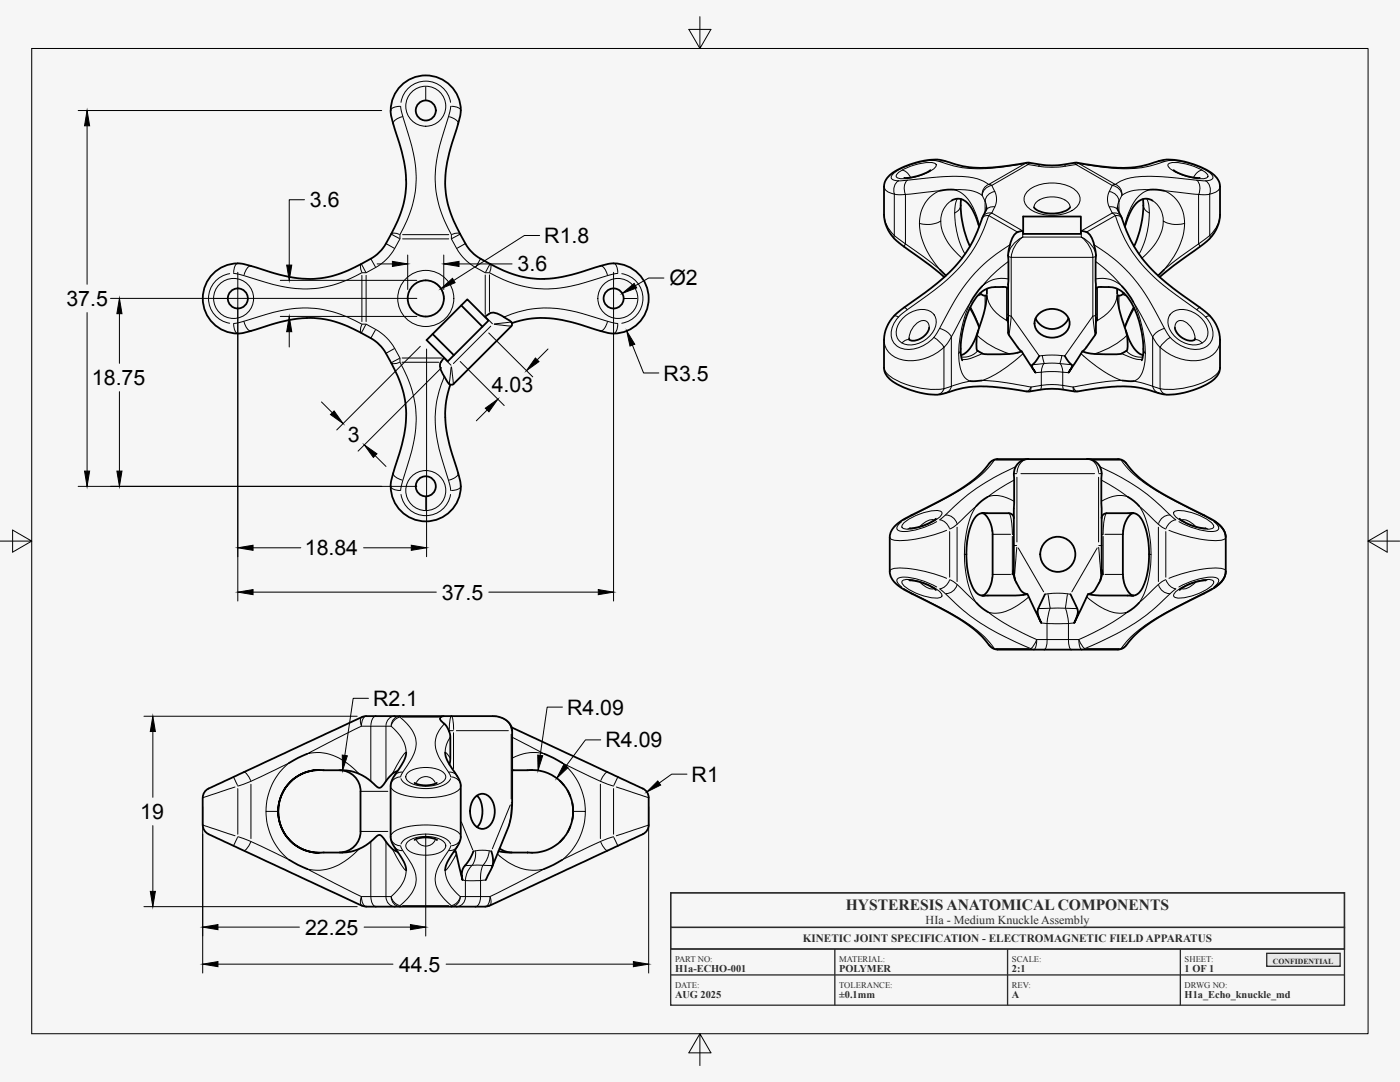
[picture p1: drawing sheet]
<svg xmlns="http://www.w3.org/2000/svg" width="279mm" height="216mm" viewBox="0 0 279 216" stroke-linecap="round" stroke-linejoin="round" font-family="sans-serif">
<path d="M0 0h279.4v215.9h-279.4z" fill="#f8f6f0"/>
<g fill="none" stroke="#000" stroke-width=".36">
<path d="M78 22.1l.3 2a63.9 63.9 0 0 1 2.6 9.9 19.9 19.9 0 0 1-2.8 12.7l-1.1 1.9a8.2 8.2 0 0 1-3 3 25.5 25.5 0 0 1-10 3.9 24.9 24.9 0 0 1-11.9-1.8l-1-.3a8.2 8.2 0 0 0-6.6-.2 7 7 0 0 0-3.5 9.1 7 7 0 0 0 9.1 3.7 42.2 42.2 0 0 1 10.2-2.5 19.9 19.9 0 0 1 11.8 2.9l1.9 1.1a8.2 8.2 0 0 1 3 3 25.5 25.5 0 0 1 3.9 10 24.9 24.9 0 0 1-1.8 11.9l-.3 1a11.5 11.5 0 0 0-.8 3.6M78 22a7 7 0 0 1 8.3-6.8 7 7 0 0 1 5.1 9.5 42.2 42.2 0 0 0-2.5 10.2 19.9 19.9 0 0 0 2.9 11.8l1.1 1.9a8.2 8.2 0 0 0 3 3 25.5 25.5 0 0 0 10 3.9 24.9 24.9 0 0 0 11.9-1.8l2-.6a7 7 0 0 1 9.7 6.5 7 7 0 0 1-9.7 6.4 42.3 42.3 0 0 0-10.2-2.5 17.6 17.6 0 0 0-7.4 1M185.7 34a9.5 9.5 0 0 1-5.2 1.5M190.4 37.8h-1.4l-1.4 .3M191.8 39.7a19.2 19.2 0 0 0 1.8 9.4M228.1 39.7a19.2 19.2 0 0 1-1.8 9.4M229.5 37.8h1.4l1.4 .3M234.2 34a9.5 9.5 0 0 0 5.2 1.5M187.6 53.8l1.2 1.2M189.9 40a2.96 2.96 0 0 1 4 1.6l.9 1.8 .6 1.8M195.6 58.5a1.13 1.13 0 0 0 1.3 .4 19.5 19.5 0 0 1-1.7 7.1 8.9 8.9 0 0 0-.2 3.9l.1 .1a2.64 2.64 0 0 0 2 .7l4.4-.1 2.4-.5M196 57.1l-1.2 1.6-1.1 1.6"/>
<path d="M196.9 41.4l-.1 .5-.6 1.3M197 57.6v1M201.2 57.6a.93 .93 0 0 0-1-.3 6.1 6.1 0 0 0-3.8 .6 11 11 0 0 0-4 6.8 13.6 13.6 0 0 0-.4 7.2M203.1 46.3a4.6 4.6 0 0 0-1.7 3.3l-.2 1.3v15.7l2.1 2.9 .6 .6 2.8 4.3-.8-1.4 1.5-2M204.1 46.1l-1 .2M204.2 43.2h11.5v3.5h-11.5zM206.4 41.4a6.1 6.1 0 0 0 6.5 .5l.7-.5M215.8 46.1a2.4 2.4 0 0 1 2.4 2.1l.2 .7M218.4 48.9l.3 2v15.7l-2.1 2.9-.6 .6-2.8 4.3a1.54 1.54 0 0 0 .6-1.6l-1.3-1.8M218.7 57.6a.92 .92 0 0 1 1-.3 6.1 6.1 0 0 1 3.8 .6 10.5 10.5 0 0 1 3.8 6.2 14.2 14.2 0 0 1 .6 7.8M222.9 57.6v1M223 41.4l.1 .5 .7 1.3a26.4 26.4 0 0 0 10.3 14.3l2.6 1.9a22.1 22.1 0 0 1 5.2 4.2l1 1.7 .5 1.8 .1 6.3a4.6 4.6 0 0 1-3.3 3.6 14.7 14.7 0 0 1-8.3 1.6l-.4-.1a22.4 22.4 0 0 0-12.2-1.1l-4.4 .7-2.6-.3a14.8 14.8 0 0 0-4.7 0l-2.3 .3a45.5 45.5 0 0 0-11.9-.9l-2.6 .6a11.6 11.6 0 0 1-9.6-.2l-1.9-.8a4.4 4.4 0 0 1-2.9-3.4v-5.6a8.1 8.1 0 0 1 4.1-6.5 52.5 52.5 0 0 0 10.5-8.5 26 26 0 0 0 5.2-9.6"/>
<path d="M223.9 57.1l1.2 1.6 1.1 1.6M224.3 58.5a1.13 1.13 0 0 1-1.3 .4 17.8 17.8 0 0 0 1.6 6.8l.3 1.2 .1 1.5v1.2l-.2 .4M230 40a2.96 2.96 0 0 0-4 1.6l-.9 1.8-.6 1.8M231.4 55.3l2.9-2.3 4.1-3a10.9 10.9 0 0 0 4.5-4.7l.5-1.8 .1-6.3a4.6 4.6 0 0 0-3.3-3.6 14.7 14.7 0 0 0-8.3-1.6l-.4 .1a22.4 22.4 0 0 1-12.2 1l-4.4-.6-2.6 .3a14.8 14.8 0 0 1-4.7 0l-2.3-.3a44.5 44.5 0 0 1-11.9 .9l-2.6-.6a11.6 11.6 0 0 0-9.6 .2l-1.9 .8a4.4 4.4 0 0 0-2.9 3.4v5.6a8.1 8.1 0 0 0 4.1 6.5l5.2 3.7 2.8 2.3M232.3 53.8l-1.2 1.2M85.1 67.9l8.2-8.2 4.2 4.3-8.1 8.1zM86.3 66.7l4.3 4.2M88.6 71.4a2.24 2.24 0 0 0-.3 3.1l.4 .7M89.9 76.8a19.6 19.6 0 0 0 0 12.8l1.5 4.8a7 7 0 0 1-5.1 9.5 7 7 0 0 1-8.3-6.9M92.1 60.9l4.2 4.3M96.8 63.2a2.27 2.27 0 0 1 3.1-.3l.9 .5a2.44 2.44 0 0 1 1.4 1.3l-.2 .4-11.5 11.5a1.08 1.08 0 0 1-1.5-.8l-.3-.6M185.4 65.4a3.3 3.3 0 0 1-3.8 2.5l-.2-.4"/>
<path d="M193.6 61.4l1.8 4M195.2 65.9a7.5 7.5 0 0 1-3 4.8l-.4 .2M196 75.9l-2.3 .2M200.9 63.9l.2-.5 .1 .9M206.7 63.5a3.6 3.6 0 0 0 3.3 2.2 3.6 3.6 0 0 0 3.2-2.2M207.1 62.9a3.8 3.8 0 0 1 6.3 1 3.2 3.2 0 0 1-4.1 3.4 2.87 2.87 0 0 1-2.6-3.9zM219 63.9l-.2-.5-.1 .9M223.9 75.9l2.3 .2M224.7 65.9a7.5 7.5 0 0 0 3 4.8l.4 .2M224.8 70a2.73 2.73 0 0 1-2 .7l-4.4-.1-2.4-.5M226.3 61.4l-1.8 4M234.5 65.4a3.2 3.2 0 0 0 3.9 2.4l.1-.3"/>
<path d="M197.1 99.1l-1.2 .9-1 1M202.3 94.5v19.9M205.3 91.6a2.91 2.91 0 0 0-2.9 2.9M216.9 91.6a3.1 3.1 0 0 1 2.9 3.9v19.3l-.3 1.1-.9 1.8a2.02 2.02 0 0 1-1.5 .9l-2.7 5.7a3.5 3.5 0 0 0 .4-3.2l-1.2-2.5M225.1 99.1l1.2 .9 1 1M181.6 115.8a9.2 9.2 0 0 1 5.2 1.9M186.8 103.5a9.2 9.2 0 0 1-5.2 1.9M196 102.4h5.3a1.01 1.01 0 0 1 1 1M196.1 102.4a5.1 5.1 0 0 1 2 4.2v8a5.1 5.1 0 0 1-2 4.2M196.4 102.4a2.87 2.87 0 0 0-2.6 2.4 17.8 17.8 0 0 0 .5 12.7 2.22 2.22 0 0 0 2.1 1.4M202 114.6l.3-.8v.7l.3 1.3M202.4 114.4l.3 1.5 .9 1.8a2.02 2.02 0 0 0 1.4 .9l2.8 5.7a3.3 3.3 0 0 1-.1-3.9l.9-1.8"/>
<path d="M205 118.6l-2.4 .2h-6.6M217.1 118.6l2.5 .2h6.6M220.2 114.6l-.3-.8v.8l-.3 1.2M224.1 106.6v8M224.1 114.6a5.1 5.1 0 0 0 2 4.2M225.8 102.4a2.87 2.87 0 0 1 2.6 2.4 17.6 17.6 0 0 1-.5 12.7 2.22 2.22 0 0 1-2.1 1.4M226.1 102.4a4.9 4.9 0 0 0-2 4.2M226.2 102.4h-5.3a1.01 1.01 0 0 0-1 1M235.4 103.5a9.3 9.3 0 0 0 5.2 1.9M240.6 115.8a9.2 9.2 0 0 0-5.2 1.9M242.3 103.9a4.2 4.2 0 0 1 2.3 3.3v6.8M244.6 107.2a4.8 4.8 0 0 0-2.9-3.6l-2.8-1.5a53.3 53.3 0 0 1-11.4-6.7l-2.3-2.4a2.37 2.37 0 0 0-2.1-1.4h-24l-.8 .2-.6 .4a25.2 25.2 0 0 1-9.2 7.2l-3.9 2.1a22.9 22.9 0 0 0-5.5 3 3.7 3.7 0 0 0-1.5 2.7v6.8a4.8 4.8 0 0 0 2.8 3.7l2.9 1.4a53.3 53.3 0 0 1 11.4 6.7l1.3 1.2 1.7 2 .6 .5 .8 .1h24l.8-.1 .6-.5a23.5 23.5 0 0 1 8.5-6.8l4.6-2.4a23 23 0 0 0 5.5-3 3.7 3.7 0 0 0 1.5-2.8"/>
<path d="M244.6 114a4.1 4.1 0 0 1-2.3 3.3M194.9 120.3l1 1 1.2 .8M227.3 120.3l-1 1-1.2 .8M57.9 156.1a8.1 8.1 0 0 1 5.8-2.5 8.2 8.2 0 0 0-8.2 8.3 8.4 8.4 0 0 1 2.4-5.8zM61.3 150.4l-3.6 1.9M63.7 153.6l.9 .1M64.6 153.7h3.8a10 10 0 0 1 7 3.4l.4 .1a5.6 5.6 0 0 0 1.8-2.1l.9-.9 .9-.4M67.8 153.7a4.2 4.2 0 0 1 4.1 4.2l.1 8a4.2 4.2 0 0 1-4.2 4.2M73.1 142.9h15.5M73.1 142.9l-.9 .2-29.7 13.9a2.83 2.83 0 0 0-2.1 2.2l.1 5.4a2.86 2.86 0 0 0 2 2.3l28.3 13.2 1.7 .7 .6 .1M81.1 150.2a7 7 0 0 1-1.9 3.8l-1 1.7-.2 1v10.5l.2 .9 .8 1.3a8.1 8.1 0 0 1 2.1 4.3M82.7 156.2a5.1 5.1 0 0 0 4.5 0"/>
<path d="M88.7 144.4l.5 .6a4.1 4.1 0 0 1 .7 2.1v4.2l-.2 1.3M88.7 144.4a1.37 1.37 0 0 1-.9-1.1l.8-.4h9.8a3.5 3.5 0 0 1 3.8 2.9v14.3a14 14 0 0 1-.8 5.1l-3.2 7.9M88.8 150.2a7 7 0 0 0 1.9 3.8l1 1.7 .2 1v10.5l-.2 .9-.7 1.3a8.1 8.1 0 0 0-2.2 4.3M94.7 159.2a2.01 2.01 0 0 1 3.5 .5 4.4 4.4 0 0 1-.8 5.3 2.03 2.03 0 0 1-3-.9 4.6 4.6 0 0 1 .3-4.9zM95.2 158.8a4.9 4.9 0 0 1 0 6.2M102.1 145.1l26.2 12.3M105.3 153.7l-3.1 .1M106.2 153.6a8.1 8.1 0 0 1 8.2 8.3M106.2 153.6l-.9 .1M108.6 150.4l3.6 1.9M111.7 155.8l.8 .9M113.3 157.7l.5 1.2"/>
<path d="M128.3 157.3a2 2 0 0 1 1.2 1.9v5.4a2 2 0 0 1-1.2 1.8M55.5 161.9a8.2 8.2 0 0 0 8.2 8.3 8.2 8.2 0 0 1-8.2-8.3zM57.7 171.6l3.6 1.8M64.6 170.1h-.9M79.4 170a6 6 0 0 1-2.9-2.8l-.3-.3a.86 .86 0 0 0-1.4 .3 9.1 9.1 0 0 1-6.4 2.9h-3.8M82.7 167.6a5.1 5.1 0 0 1 4.5 0M90.7 169.8h.2l.1 .3 1.3 5.5a3.2 3.2 0 0 1 1-3.5l1.2-2.2M90.9 169.8l-.3 .2M98.1 169.9a4.9 4.9 0 0 1-.8 4.8l-.4 .9M99.5 169.8l2 .3h3.8M99.7 169.3l.9 .5 1.6 .3M105.3 170.1h.9"/>
<path d="M112.2 171.6l-3.6 1.8M112.5 167.2l-.8 .8M113.8 164.9l-.5 1.2M114.2 160.2l.2 1.7M114.4 161.9a8.2 8.2 0 0 1-8.2 8.3M114.4 161.9l-.2 1.7M128.3 166.4l-30.9 14.4-24.3 .1"/>
<circle cx="85" cy="22" r="2"/>
<circle cx="47.5" cy="59.6" r="2"/>
<circle cx="85" cy="59.6" r="3.6"/>
<circle cx="122.5" cy="59.6" r="2"/>
<circle cx="85" cy="97" r="2"/>
<circle cx="211.1" cy="110.6" r="3.5"/>
</g>
<g fill="none" stroke="#000" stroke-width=".2">
<path d="M6.3 9.7h266.7v196.6h-266.7zM85 17.4v2.6M139.7 3.3v6.4l2.2-3.8h-4.4l2.2 3.8M15.6 22.1h60.6M17.4 25.1v31.6M60.8 39.9h-3.1v13M79.8 21.2a2.1 2.1 0 0 0-1.8 .8M79.9 21.2a19.9 19.9 0 0 0 1.4 5 24.2 24.2 0 0 1 1.1 14.2l-.9 2.9-1.7 3.5M80 20.4a5 5 0 0 1 5-4.2 5 5 0 0 1 4.9 4.2M80.2 23.3a2.36 2.36 0 0 0-1.7 1.3M89.7 23.3a2.36 2.36 0 0 1 1.8 1.3M90 21.2a19.8 19.8 0 0 1-1.4 5 24.2 24.2 0 0 0-1.1 14.2l.9 2.9 1.7 3.5"/>
<path d="M90.1 21.2a2.1 2.1 0 0 1 1.9 .8M179.1 34.6a10.9 10.9 0 0 1 7.2-2.1l.5 .4a1.74 1.74 0 0 1-1.2 1.3 11.3 11.3 0 0 1-6.2 1.4l-.5-.4zM179.3 36.1a2.3 2.3 0 0 0-.8 2.6 2 2 0 0 1-2.1-1.5M180 33.9a2.28 2.28 0 0 1 1.7 1.5M180.7 38.8l6.9-.7a6.7 6.7 0 0 0-4.1 6.5M180.7 38.8l-1.3 .1-.9-.2v8.3M180.7 38.8v9.9M181.1 36l-1.8 .1M181.1 36a2.62 2.62 0 0 0-.4 2.8M186.4 32l.6 .1a26.7 26.7 0 0 0 14.6 1l3-.5M187 31.8l-.4 .1a16.9 16.9 0 0 0-8 2.5l-.5 .4-.2 .4v.4l.7 .4 .7 .1M188.7 32.1h-.6l-.6 .1"/>
<path d="M191 39.6a6 6 0 0 0-.5 2.9M196.6 37.3a.88 .88 0 0 1 1.3-.3 2.24 2.24 0 0 0-1.9 2 2.04 2.04 0 0 1 .6-1.7zM198.5 38.2a3.5 3.5 0 0 1 0 3.1l-.6 1.2M198.5 38.2a2.19 2.19 0 0 0-1.9 2M204.6 32.6l-7.3 4.2a11 11 0 0 0-7.1-1.6l-3.7 .2-5.4 .6M204.6 32.6l.6 .2M204.8 32.5l-.2 .1M205.2 32.8l2.1 .4a16.9 16.9 0 0 0 5.3 0l2.1-.4M205.2 32.8l-7.3 4.2 .6 1.2M205.3 38a8.2 8.2 0 0 1 9.3 0 2.17 2.17 0 0 1 0 3.5 8.3 8.3 0 0 1-9.3 0 2.17 2.17 0 0 1 0-3.5zM205.5 32.5l-.3 .3M207.6 32.8l-.3 .4"/>
<path d="M212.3 32.8l.3 .4M214.4 32.5l.3 .3M214.7 32.8l7.3 4.2-.6 1.2M215.1 32.5l.2 .1M215.3 32.6l7.3 4.2a11 11 0 0 1 7.1-1.6l3.7 .2 7.2 .7M215.3 32.6l-.6 .2M221.4 38.2a3.5 3.5 0 0 0 0 3.1l.6 1.2M221.4 38.2a2.19 2.19 0 0 1 1.9 2M222 37a.93 .93 0 0 1 1.3 .3 2.07 2.07 0 0 1 .6 1.7 2.27 2.27 0 0 0-1.9-2zM223.9 39a8.3 8.3 0 0 1 5.6-1.2 6.8 6.8 0 0 0-4.3 4.7l-.8 2.5M223.9 39l-.6 1.2M228.9 39.6a6 6 0 0 1 .5 2.9"/>
<path d="M231.2 32.1h.6l.6 .1M232.4 32.2a25.9 25.9 0 0 1-14.1 .9l-3-.5M232.9 31.8l.6 .2M233.3 32.6a9.2 9.2 0 0 1 6.5 1.3 1.74 1.74 0 0 1 1.3 1.3 1.74 1.74 0 0 1-1.8 .5 11.3 11.3 0 0 1-6-2.2l-.2-.6zM233.5 32l-1.1 .2M233.5 32a14.2 14.2 0 0 1 8.3 2.8l.2 .4v.4l-.2 .2-1.2 .3a2.3 2.3 0 0 1 .8 2.6M238.9 36a2.62 2.62 0 0 1 .3 2.8M239.9 33.9a2.28 2.28 0 0 0-1.7 1.5M241.4 38.7l-.9 .2-1.3-.1M241.4 38.7v8.3M243.5 37.2a2.02 2.02 0 0 1-2.1 1.5M22.1 59.5h61.1"/>
<path d="M42.8 59.6h2.6M45.8 54.6a5 5 0 0 0-4.2 5 5 5 0 0 0 4.2 4.9M47.4 52.5a1.74 1.74 0 0 0-.8 1.9M47.5 54.3v65.6M50 53a1.94 1.94 0 0 0-1.3 1.8M55.9 55.9h27.3M72.2 54.3l-.2-.5a1.14 1.14 0 0 1 .1-1.1l.9 1.6M72.2 54.9v9.3M73.1 54.9v9.3M74 51.6l.9 1.6M75.3 52.7h3M77 48.6l1.6 .9"/>
<path d="M78.1 46.7l1.6 .9M78.1 46.7a1.46 1.46 0 0 1 1.6 .1M79.8 46.9v.8a12.4 12.4 0 0 1-3.7 4.9l-3 1.8h-.8a22.3 22.3 0 0 1-19.3 1.9l-1.4-.4a19.9 19.9 0 0 0-5-1.4M80.3 47.7h9.3M80.3 46.8h9.3M81.4 50.9v6.9M86.7 56.4a3.6 3.6 0 0 1 1.9 2.9M88.6 50.9v6.9M90.1 46.9v.8a12.4 12.4 0 0 0 3.7 4.9l3 1.8M91.6 52.7h10.6M91.8 46.7a1.46 1.46 0 0 0-1.6 .1M91.8 46.7l-1.6 .9"/>
<path d="M92.9 48.6l-1.6 .9M95.9 51.6l-.9 1.6M96.8 54.9v7.8M96.9 54.4h.7M97.7 54.4a22.2 22.2 0 0 0 19.2 1.9l1.4-.4a19.9 19.9 0 0 1 5-1.4M97.7 54.8v7.4M97.8 52.7l-.9 1.6M97.8 52.7a1.47 1.47 0 0 1-.1 1.6M107.7 47h-3.1l-14 9M119.9 53a1.94 1.94 0 0 1 1.3 1.8M122.4 54.3v65.6M122.5 52.5a1.74 1.74 0 0 1 .8 1.9"/>
<path d="M124.1 54.6a5 5 0 0 1 4.2 5 5 5 0 0 1-4.2 4.9M124.5 59.6h2.6M132.5 55.5h-3l-2.7 1.5M176.4 42.8a5.9 5.9 0 0 0 2.1 4.2M178.5 47l2.2 1.7M178.5 47l-.1 .5M180.7 48.7l3.6 2.5 3.3 2.6a14.9 14.9 0 0 1-4.1-9.2l.8 .1 1.5 .1 1-.3 .9-.4a10.4 10.4 0 0 0 4.3 7.4M180.7 48.6l-.2 .7M189.9 40a4.7 4.7 0 0 0-2.2 4.1M191.7 41a1.83 1.83 0 0 1-1.2 1.5 17.7 17.7 0 0 0 2.1 8.2M195.9 58.7l-.8 .3M196.6 40.2l.3 1.2"/>
<path d="M196.6 40.2a2.8 2.8 0 0 0-2.1-2l-1.8-.3-2.3-.1a6.8 6.8 0 0 1 4.3 4.7l.8 2.5M196.6 40.2v2.1M196.6 59v2.5M197 58.6a6.4 6.4 0 0 0 3.9 5.3M197.3 43a28.1 28.1 0 0 1-10.8 14.9l-2.7 2a23.3 23.3 0 0 0-4.5 3.4M197.3 43l5.8 3.3M197.3 43a1.2 1.2 0 0 0-1.3 .5M197.9 42.5l6.2 3.6v1.2M197.9 42.5a1.65 1.65 0 0 0-1.7 .7M197.9 42.5l-.6 .5M198.5 41.3a1.67 1.67 0 0 0-1.8 .7M200.7 57.3l.4 .2 .1 .3"/>
<path d="M200.9 57.4v6.5M201.3 52.2a26.3 26.3 0 0 0-5.3 4.9 5.9 5.9 0 0 1 5.3-1.5M201.5 48.9a31.9 31.9 0 0 0-12.8 14.3l-1.2 2.3M202.3 48.7l1.2-1 .6-.4a5.9 5.9 0 0 0-2.3 4l-.5-.1a2.73 2.73 0 0 1 1-2.5zM204.1 47.3h11.7M206.4 41.4a2.35 2.35 0 0 1 2.2-2 4.7 4.7 0 0 1 4.8 1.3l.2 .7M215.8 47.3a4.3 4.3 0 0 1 2.8 3.9l-.5 .1M215.8 47.3a5.9 5.9 0 0 1 2.3 4M218.4 48.9a31.9 31.9 0 0 1 12.8 14.3l1.2 2.3M218.7 52.2a26.4 26.4 0 0 1 5.2 4.9 5.9 5.9 0 0 0-5.2-1.5M219 57.4v6.5M219 57.4l-.3 .4"/>
<path d="M219.2 57.3l-.2 .1M221.4 41.3a1.67 1.67 0 0 1 1.8 .7M222 42.5l-6.2 3.6v1.2M222 42.5l.6 .5M222 42.5a1.65 1.65 0 0 1 1.8 .7M222.6 43a1.2 1.2 0 0 1 1.3 .5M222.6 43a28.1 28.1 0 0 0 10.8 14.9l5.4 3.9M222.6 43l-5.8 3.3M223 58.6a6.4 6.4 0 0 1-4 5.3M223.3 40.2l-.3 1.2M223.3 40.2v2.1M223.3 59v2.5"/>
<path d="M224 58.7l.8 .3M228.2 41a1.83 1.83 0 0 0 1.2 1.5 17.7 17.7 0 0 1-2.1 8.2M230 40a4.7 4.7 0 0 1 2.2 4.1M236.4 44.6a6.7 6.7 0 0 0-4.1-6.5l6.9 .7v9.9M239.2 48.7l-3.6 2.5-3.3 2.6a14.9 14.9 0 0 0 4.1-9.2h-.3a5.4 5.4 0 0 1-3.9-.5 10.4 10.4 0 0 1-4.3 7.4M239.2 48.6l.2 .7M241.4 47l-2.2 1.7M241.4 47l.1 .5M243.5 42.8a5.9 5.9 0 0 1-2.1 4.2M17.4 62.4v31.6M23.8 62.6v9.9M23.8 78.1v15.9"/>
<path d="M46.6 64.6a19.8 19.8 0 0 0 5-1.4 24.2 24.2 0 0 1 14.2-1.1l2.9 .9 3.6 1.7h.8a12.4 12.4 0 0 1 4.9 3.7l1.8 3M46.6 64.7a2.1 2.1 0 0 0 .8 1.8M48.7 64.3a2.35 2.35 0 0 0 1.3 1.7M55.9 63.1h27.3M57.7 66.2v3M72.2 64.8l-.2 .4a1.2 1.2 0 0 0 .1 1.2M73 64.8l-.9 1.6M74.9 65.9l-.9 1.6M78.6 69.6l-1.6 .9M79.7 71.5l-1.6 .9a1.45 1.45 0 0 0 1.6-.1M79.8 72.3a22.2 22.2 0 0 1 1.9 19.2l-.4 1.4a19.9 19.9 0 0 0-1.4 5M79.8 71.5v.7"/>
<path d="M80.2 72.3h7.4M80.3 71.4h7.8M83.9 69.1l-16.7 16.7M85.1 69.6v41.5M88.1 73.4l-16.6 16.6M88.6 71.5l1.4 1.4M88.7 75.2a21.6 21.6 0 0 0-.7 15.6l.7 2.5a18.1 18.1 0 0 1 1.3 4.6M90 73.2l-.3 3.4M90.1 73.2l.4 3.4M91.8 72.1l8.8 8.8M96.9 63.2l1.4 1.4M97.5 66.4l8.8 8.8"/>
<path d="M97.9 65.1l-7.4 7.4M98.6 64.7l3.4 .4M100.6 63.3a21.6 21.6 0 0 1 15.6-.7l2.5 .7a18.1 18.1 0 0 0 4.6 1.3M102 64.3l-3.4 .3M109.4 69.6l-2.2 2.2M121.2 64.3a2.35 2.35 0 0 1-1.3 1.7M123.3 64.7a2.1 2.1 0 0 1-.8 1.8M126.2 68.9l2.2 5.5h3.1M176.4 67.8a4.3 4.3 0 0 0 4.4 4.1 9.7 9.7 0 0 0 7.6-2.6M176.4 73.4a3.9 3.9 0 0 0 2.6 2.5 16.9 16.9 0 0 0 9.4 1.7M178.4 63.1l.3-.1 .6 .3M179.3 63.3a4.4 4.4 0 0 0-1 5 4.5 4.5 0 0 0 5.8 .7l1.6-1 .7-.7 1.2 .9 .8 1.1"/>
<path d="M180.4 63.3a4.5 4.5 0 0 1 5.6-.9 2.97 2.97 0 0 1-.1 4.3 5.1 5.1 0 0 1-5.7 1.8 2.63 2.63 0 0 1-.8-4zM180.5 61.3l.6 .5M181.6 67.9a1.33 1.33 0 0 0-1.6 .5M185.4 65.4a1.24 1.24 0 0 0-.6-1.3 1.24 1.24 0 0 0-1.4 .1 4.1 4.1 0 0 0-2 3.3M187.5 65.5l-1.1 1.8M187.5 65.5a3.7 3.7 0 0 1 2.4 1.7M188.4 69.3v8.3M188.4 77.6a1.6 1.6 0 0 1-1.4 1.1M189.9 77.1l-1.5 .5M189.9 67.2l3.8-6.9a24.6 24.6 0 0 0-2.4 10.2M189.9 67.2l-.8 1.3-.7 .8M189.9 67.2v9.9"/>
<path d="M189.9 77.1a1.77 1.77 0 0 1-1.2 1.3M191.7 69.6l-.4 .9a6.7 6.7 0 0 0 1.6 5.2l.8 .4-3.8 1M193.7 61.2l1.8 4M195 66.9a15.8 15.8 0 0 0 6.5 3.7M195.1 70a3.8 3.8 0 0 1-3.2 1.2M196 70.5l-2.4 1-1.6 .2M201.1 63.4l.1 .8M201.2 62.7l.3 .3 .3 .1-.4 3.6M201.2 66.3l.2 .4M201.4 66.7v.2M204.2 70.6a26.1 26.1 0 0 1-8.2 5.3l3.1 .2 6.6 1.1 2.1-.3-.2 .9M204.8 78.1a1.11 1.11 0 0 0 1-.9l-.1 .6-.2 .3"/>
<path d="M207.8 74.3l1.6-.2 2.7 .2M207.8 74.3v2.6l2.2-.2 2.1 .2 .2 .9M207.8 74.3l-1.1 .1M208 71l2-.2 1.9 .2M208 71h-.6l-5.6-7.9v-11.8h16.3v11.8l-5.6 7.9h-.6M208 70.9l.4 1.6M208.4 72.5l-2.3 .3M208.4 72.5h3.1M208.4 72.5l-.3 .4-.3 1.4M211.5 72.5l2.3 .3M211.5 72.5l.4 .8 .2 1M211.9 70.9l-.4 1.6"/>
<path d="M212.1 74.3l1.1 .1M215.1 78.1a1.11 1.11 0 0 1-.9-.9v.6l.2 .3M215.7 70.6a26.1 26.1 0 0 0 8.2 5.3l-3.1 .2-6.6 1.1-2.1-.3v-2.6M218.1 63.1l.5 3.6M218.6 66.7l-.1 .2M218.7 62.7l-.3 .3-.3 .1M218.7 66.3l-.1 .4M218.8 63.4l-.1 .8M223.9 70.5l2.4 1 1.6 .2M224.8 70a3.8 3.8 0 0 0 3.3 1.2M224.9 66.9a15.8 15.8 0 0 1-6.4 3.7M226.2 61.2l-1.8 4"/>
<path d="M228.2 69.6l.4 .9a6.7 6.7 0 0 1-1.6 5.2l-.8 .4 3.8 1M230 67.2l.8 1.3 .7 .8v8.3l-1.5-.5M230 67.2l-3.8-6.9a24.7 24.7 0 0 1 2.4 10.2M230 67.2v9.9M230 77.1a1.78 1.78 0 0 0 1.2 1.3M231.5 77.6a1.6 1.6 0 0 0 1.4 1.1M232.4 65.5l1.1 1.8M232.4 65.5a3.7 3.7 0 0 0-2.3 1.7M233.9 62.4a4.5 4.5 0 0 1 5.6 .9 3.7 3.7 0 0 1 1.2 4.4 3.9 3.9 0 0 1-5.4 .2 3.9 3.9 0 0 1-1.8-5.1zM234.5 65.4a1.24 1.24 0 0 1 .6-1.3 1.24 1.24 0 0 1 1.4 .1 4.1 4.1 0 0 1 2 3.3M238.3 67.9a1.33 1.33 0 0 1 1.6 .5M238.8 61.8l1.8 1.5"/>
<path d="M239.4 61.3l-.5 .5M241.5 63.1l-.3-.1-.6 .3a4.4 4.4 0 0 1 1 5 4.5 4.5 0 0 1-5.8 .7l-1.6-1-.7-.7-1.1 .9-.9 1.1a9 9 0 0 0 10 1.9 3.9 3.9 0 0 0 2-3.4M243.5 73.4a3.9 3.9 0 0 1-2.6 2.5 16.9 16.9 0 0 1-9.4 1.7M15.6 97h67.6M64.2 80.2l2.1 2.2M74.9 90.9l2.1 2.2M78 97.1a1.75 1.75 0 0 0 1.8 .8M78.5 94.5a1.94 1.94 0 0 0 1.7 1.3M80 98.7a5 5 0 0 0 5 4.2 5 5 0 0 0 4.9-4.2M85 99.1v2.6M91.5 94.5a1.94 1.94 0 0 1-1.8 1.3M92 97.1a1.74 1.74 0 0 1-1.9 .8"/>
<path d="M97.2 81.8l-2.1 2.2M198.4 91.8l-.9 .6M198.5 91.8a26.6 26.6 0 0 1-9.6 7.6l-8.5 4.3M198.8 91.8h5.1M199.1 91.6l-.6 .2M202.4 94.5h.5M202.4 95.8l-2.9 1.7-2.4 1.6a6.3 6.3 0 0 1 5.3 .9M202.7 93.1a44 44 0 0 0-14.6 10.2l-.6 .4M202.9 95.2v12.9M203.7 94.5h14.7M205.1 91.6a2.62 2.62 0 0 0-2.1 2.7M217.1 91.6a2.62 2.62 0 0 1 2.1 2.7"/>
<path d="M218.3 91.8h5.1M219.2 95.2v12.9M219.3 94.5h.5M219.5 93.1a44 44 0 0 1 14.6 10.2l.6 .4M219.8 95.8l2.9 1.7 2.4 1.6a6 6 0 0 0-5.3 .9M223.2 91.6l.3 .1a27.3 27.3 0 0 0 9.8 7.7l8.4 4.3M223.8 91.8l.9 .6M0 108h6.3l-3.8-2.2v4.4l3.8-2.2M50.5 118.2h36.6M50.5 109.3h9.5M72.6 109.3h9.5M97.6 118.2h21.8"/>
<path d="M177.6 113.8a4.3 4.3 0 0 1 3.3-.4 29.7 29.7 0 0 1 8 2M179.9 117.1a1.39 1.39 0 0 1-.8-1.5 4.4 4.4 0 0 1 3.6-.1l2.6 .8 1.6 .8M180 117.3l.4 .2M180.2 115.8a6.5 6.5 0 0 1 4.2 .5l.9 .4a5.7 5.7 0 0 1 2.7 1.9v.3a1.78 1.78 0 0 1-1.8 .4 11.2 11.2 0 0 1-6-2.6l-.2-.7zM180.2 104.5a10.8 10.8 0 0 1 7.2-2.6l.6 .4a1.78 1.78 0 0 1-1.2 1.4 11.2 11.2 0 0 1-6.2 1.8l-.6-.3zM180.4 103.7l-.4 .2M180.4 117.5l4.5 2.3a44.8 44.8 0 0 1 11.6 7.3l2 2.3M181.2 115.6l.5 .2M181.7 105.4l-.5 .2M181.9 118.4h.3M182.2 102.8h-.3M183.7 116.3l.5 .4a2.66 2.66 0 0 0 2.1 .8"/>
<path d="M186.3 103.8a3 3 0 0 0-2.6 1.1M186.9 104.1a14.1 14.1 0 0 1-7.1 1.9l-.7-.4a1.39 1.39 0 0 1 .8-1.5M187.5 117.5l.6 .5a44.7 44.7 0 0 0 16.1 10.8l1.5 .6M187.6 103.7a2.48 2.48 0 0 1 1.9 1.7M188.8 102.8a2.33 2.33 0 0 1 2.2 1.6M188.9 105.8a26.1 26.1 0 0 1-10.2 2l-.9-.2-.2-.2M189.5 115.8a2.63 2.63 0 0 1-1.9 1.7M189.5 105.6a5.8 5.8 0 0 0 2.5-1.9l2.9-2.7a17.4 17.4 0 0 0-2.4 9.6M189.5 106.1v9.1M191 116.8a2.33 2.33 0 0 1-2.2 1.6M191 105.2v10.8M192.9 110.6h-.4a17.4 17.4 0 0 0 2.4 9.7l-2.9-2.8a6.6 6.6 0 0 0-2.5-1.8"/>
<path d="M196.1 102.4h.2M196.3 118.8l-.2 .1M196.4 102.4h.8M197.2 118.8l-.8 .1M198.1 106.6h3.6M198.1 114.6h3.6M201.3 102.4l.3 .3 .2 .8 .2 3.1M202 107v7.2M202.1 106.6h.2M202.3 113.8v.6M202.4 114.4l.1 .2M202.4 108.9h.5"/>
<path d="M202.5 114.7l.1 .8 .2 .7M202.9 109.2l-.4 5.3M203.2 109.3l5.1 8.8M205.3 119.1a10.7 10.7 0 0 1-6.9 3.3l-1.3-.3 3.2 2.1 5.2 2.8 1.4 .6h2.1M208.6 118.6l2.5-.2 2.5 .2M209.2 118.7l.4 2.6M213 118.7l-.4 2.6M216.9 119.1a10.7 10.7 0 0 0 6.9 3.3l1.3-.3-4.4 2.8-5.4 2.7h-2.1v-3.2M219 109.3l-5.1 8.8M219.3 109.2l.4 5.3M219.3 108.9h.5M219.7 114.7v.8l-.3 .7"/>
<path d="M219.9 106.6h.2M219.9 113.8l-.2 .8M220.2 107v7.2M220.5 106.6h3.6M220.5 114.6h3.6M220.9 102.4l-.3 .3-.3 1.4-.1 2.5M225 118.8l.8 .1M225.8 102.4h-.8M225.9 118.8l.2 .1M226.1 102.4h-.2M229.3 110.6h.4a17.4 17.4 0 0 1-2.4 9.7l2.9-2.8a6.6 6.6 0 0 1 2.5-1.8M231.2 105.2v10.8"/>
<path d="M231.2 116.8a2.33 2.33 0 0 0 2.2 1.6M232.7 105.6a5.8 5.8 0 0 1-2.5-1.9l-2.9-2.7a17.4 17.4 0 0 1 2.4 9.6M232.7 106.1v9.1M232.7 115.8a2.63 2.63 0 0 0 1.9 1.7M233.3 105.8a26.1 26.1 0 0 0 10.2 2l.9-.2 .2-.2M233.4 102.8a2.33 2.33 0 0 0-2.2 1.6M234.4 102a6.5 6.5 0 0 1 4.2 .6l.9 .3a5.7 5.7 0 0 1 2.7 2v.3a1.77 1.77 0 0 1-1.8 .3 11.2 11.2 0 0 1-5.9-2.6l-.3-.6zM234.5 118.3a10.8 10.8 0 0 1 7.1-2.6l.6 .3a1.78 1.78 0 0 1-1.2 1.5 11.2 11.2 0 0 1-6.2 1.8l-.6-.4zM234.6 103.7a2.48 2.48 0 0 0-1.9 1.7M234.7 117.5l-.6 .5a44.7 44.7 0 0 1-16.1 10.8l-1.5 .6M235.3 104.1a14.1 14.1 0 0 0 7.1 1.9l.8-.4a1.39 1.39 0 0 0-.9-1.5M235.9 103.8a3 3 0 0 1 2.6 1.1"/>
<path d="M238.5 116.3l-.5 .4a2.66 2.66 0 0 1-2.1 .8M240 102.8h.3M240.3 118.4h-.3M240.5 105.4l.5 .2M241 115.6l-.5 .2M241.7 117.5l-4.4 2.3a44.8 44.8 0 0 0-11.6 7.3l-2 2.3-.5 .2M241.8 103.7l.4 .2M242.2 117.3l-.4 .2M242.3 117.1a1.39 1.39 0 0 0 .9-1.5 4.4 4.4 0 0 0-3.7-.1l-2.6 .8-1.6 .8M244.6 113.8a4.3 4.3 0 0 0-3.3-.4 29.7 29.7 0 0 0-8 2M273 108l3.8 2.2v-4.4l-3.8 2.2h6.4M73.5 139.3h-3l-1.7 11.4"/>
<path d="M197.5 128.8l.9 .6M198.5 129.4l.6 .2M198.8 129.4h6.6M205.8 129.4l.5 .2M206.9 127.7l-.7 1.2-.4 .5M206.9 127.8v.5a1.61 1.61 0 0 1-.5 1.3M207.2 121.4l3.9-.1 3.9 .1M207.8 124.3l1.2 .1M209 124.4h4.2M209 124.4v3.2h4.2M209 127.8l-.2 1.4-.3 .4M209.5 121.5l-.5 2.7"/>
<path d="M212.7 121.5l.5 2.7M213.2 127.8l.1 1 .4 .8M214.4 124.3l-1.2 .1M215.3 127.8v.5a1.62 1.62 0 0 0 .5 1.3M215.4 127.7l.4 .9 .6 .8M216.5 129.4l-.6 .2M216.8 129.4h6.6M224.7 128.8l-.9 .6M28.7 142.9h42.6M30.5 146v13.1M46.6 155l.8 1.7M46.9 157l-6.4 2.2"/>
<path d="M47.5 156.8l2.6-.9 7.6-3.6a12.3 12.3 0 0 0-4.6 9.6M47.5 157.4v9.1M48.7 154.1a2.45 2.45 0 0 1 1.3 1.6M50.1 156.5v10.8M63.7 153.6l.9 .1M72 157.9h5.4M72.2 143.1a1.44 1.44 0 0 0-.1 1.7M73 142.9a1.7 1.7 0 0 0-.9 1.8M74 144.9v11M74.9 142.9a1.69 1.69 0 0 0-.9 1.8M77 144.9v11M78.1 157.2a5.3 5.3 0 0 0 3.7 1.7 15.8 15.8 0 0 0 9.4-1l.7-.7"/>
<path d="M78.6 142.9a1.89 1.89 0 0 0-1.6 1.8M79.7 142.9a1.89 1.89 0 0 0-1.6 1.8M79.7 143.1a2.35 2.35 0 0 0-1.6 1.7M79.8 155a1.91 1.91 0 0 0-1.8 1.7M79.8 143.1a7.3 7.3 0 0 1 3.3 5.1 7.4 7.4 0 0 1-1.8 4.5 5.6 5.6 0 0 0-1.4 2.3M79.8 142.9v.2M80 155.4a4 4 0 0 0 3.2 1.8 8.4 8.4 0 0 0 6.1-1l.6-.8M80.2 143.1h7.4M80.3 154.1l-.7 .1-.8 .5M81.1 150.2a6.4 6.4 0 0 0-2.4-4.7l-.6-.6h-6l-10.8 5.5a10.2 10.2 0 0 1 9.7 3.3l.7 .7M81.1 150.3l-.1-.1a2.81 2.81 0 0 0-1.2 1.5l-1.5 2.7M81.4 154.2a6.6 6.6 0 0 1 7.2 0 1.15 1.15 0 0 1-.5 2 6.9 6.9 0 0 1-6.7-.4 1.04 1.04 0 0 1 0-1.6z"/>
<path d="M83.1 156.1a2.06 2.06 0 0 1 1.9-1.1 2.06 2.06 0 0 1 1.8 1.1M85 156.7v.2M88.7 144.4a5.4 5.4 0 0 0-.7 7.3l1.5 2.4 .5 .9M88.8 150.3l.1-.1 .2 .1 .8 1M89.6 145.8h.9M89.6 154.1l.7 .1 .9 .5M89.7 145.8v.2M89.9 147.1a5.3 5.3 0 0 0-1.1 3.1M89.9 147.1h.1M90.1 142.9l-.3 .8-.1 1.9M90.1 155a1.91 1.91 0 0 1 1.9 1.7M90.1 142.9l.3 .8 .1 1.9"/>
<path d="M90.5 146.2v7.2M91.1 145.8h10.4M98.7 142.9a3.4 3.4 0 0 1 3.3 2.7M102 146.5v12.9M102 145.8h.2M102.2 147.1l6.4 3.3a8.4 8.4 0 0 0-6.4 .9M106.2 153.6l-.9 .1M112.2 141.1h-3l-1.4 9.6M119.8 156.5v10.8M119.9 147.6h-3.1l-3.9 5.3M121.2 154.1a2.45 2.45 0 0 0-1.3 1.6M122.4 156.8l-2.6-.9-7.6-3.6a12.3 12.3 0 0 1 4.6 9.6"/>
<path d="M122.4 157.4v9.1M123 157l6.4 2.2M123.3 155l-.8 1.7M137.1 154.5h-3.1l-2.4 1.8M30.5 164.7v13.2M40.4 161v33.2M40.5 164.6l6.4 2.2M47.4 167.1l-.8 1.7M50 168.1l-.3 .5a1.96 1.96 0 0 1-1 1.1M55.5 161.9h-2.4a12.3 12.3 0 0 0 4.6 9.7l-7.6-3.7-2.6-.9M64.6 170.1l-.9 .1M71.7 169.4a11.3 11.3 0 0 1-9.1 4.2l-1.3-.2 10.8 5.5h6a7.1 7.1 0 0 0 3-5.2"/>
<path d="M72 165.9h5.4M72.1 179l-.1 .5a1.2 1.2 0 0 0 .2 1.2M72.1 179a2 2 0 0 0 .9 1.9M74 167.9v11M74 179a1.97 1.97 0 0 0 .9 1.9M77 167.9v11M77 179a1.89 1.89 0 0 0 1.6 1.9M78 167.1a1.91 1.91 0 0 0 1.8 1.7M78.1 166.6a5.3 5.3 0 0 1 3.7-1.7 15.8 15.8 0 0 1 9.4 1l.7 .7M78.1 179a1.89 1.89 0 0 0 1.6 1.9M78.1 179a2.36 2.36 0 0 0 1.6 1.7M78.3 169.4l1.9 3.3a1.42 1.42 0 0 0 .8 .9l.1-.1"/>
<path d="M78.8 169l.8 .6 .7 .1M79.9 168.8a5.6 5.6 0 0 0 1.4 2.3 6.4 6.4 0 0 1 1.6 5.6 8.8 8.8 0 0 1-3.1 4M80 168.4a4 4 0 0 1 3.2-1.8 8.4 8.4 0 0 1 6.1 1l.6 .8M81.4 167.9a6.6 6.6 0 0 1 7.2 0 1.15 1.15 0 0 1-.5 2 6.9 6.9 0 0 1-6.7-.3 1.04 1.04 0 0 1 0-1.7zM83.1 167.7a2.05 2.05 0 0 0 1.9 1.1 2.05 2.05 0 0 0 1.8-1.1M85 166.4v20.4M87.2 167.6h.1M88.8 173.7a6.4 6.4 0 0 0 2.4 4.6l.6 .6h1.1M90 168.8a5.6 5.6 0 0 1-1.4 2.3 6.4 6.4 0 0 0-1.6 5.6 8.8 8.8 0 0 0 3.1 4M91.1 170.4l-1.5 2.5a.84 .84 0 0 1-.7 .7l-.1-.1M91.2 169l-.9 .6-.7 .1M91.8 179a2.37 2.37 0 0 1-1.6 1.7"/>
<path d="M91.9 179a1.9 1.9 0 0 1-1.7 1.9M92 167.1a1.91 1.91 0 0 1-1.9 1.7M92.1 164l2.2 5.6M92.3 175.6l.6 .1M92.8 172.7l2.4-.1 3.1 .1M92.9 175.7h3M92.9 175.7v3.2h3M92.9 179a1.89 1.89 0 0 1-1.6 1.9M94.1 172.8l-.8 1.2-.4 1.5M94.5 169.9l1.8-.2 1.8 .2M94.9 169.9l-.1 1.5-.5 1.1M95.9 179a1.97 1.97 0 0 1-.9 1.9"/>
<path d="M96.3 172.8l-.3 1.2-.1 1.5M96.9 175.6l-1 .1M97.6 169.9l-.4 1.5-.7 1.1M97.8 179a2 2 0 0 1-.9 1.9M97.8 179l.2 .5a1.2 1.2 0 0 1-.3 1.2M99.3 170.4a9.8 9.8 0 0 0 9.3 3l-10.8 5.5h-1.9v-3.2M101.8 160.6l-3.5 8.8M102 160.4v2.2l-.5 2.4M102 160.1h.2M105.3 170.1l.9 .1M114.4 161.9h2.4a12.3 12.3 0 0 1-4.6 9.7l7.6-3.7 2.6-.9M119.9 168.1l.3 .5a1.96 1.96 0 0 0 1 1.1"/>
<path d="M122.5 167.1l.8 1.7M129.4 164.6l-6.4 2.2M129.5 161v33.2M28.7 180.9h42.6M43.5 192.4h34.9M43.5 185h16.3M72.7 185h9.2M79.8 180.7v.2M80.3 180.7h9.3M89 192.4h37.4M90.1 180.7v.2M139.7 206.3l-2.2 3.8h4.4l-2.2-3.8v6.3"/>
<circle cx="85" cy="21.2" r="4"/>
<circle cx="46.6" cy="59.6" r="4"/>
<circle cx="85" cy="59.6" r="5.6"/>
<circle cx="123.3" cy="59.6" r="4"/>
<circle cx="85" cy="97.9" r="4"/>
</g>
<g fill="#000" stroke="#000" stroke-width=".2">
<path d="M17.4 22.1l.5 3h-1zM57.2 52.9h1l-.5 3zM78.3 52.2l3.1 .5-3.1 .5zM88 57.6l2.3-2.1 .5 .9zM88.6 52.7l3-.5v1zM124.2 58.5l2.4-1.9 .5 .8zM23.8 59.5l.5 3.1h-1zM57.7 63.1l.5 3.1h-1zM106.8 71.4l.8 .8-2.5 1.8zM125.1 66l1.6 2.7-1 .3zM16.9 94h1l-.5 3zM23.3 94h1l-.5 3z"/>
<path d="M66 82.7l.7-.7 1.8 2.5zM72.7 88.8l2.5 1.8-.7 .7zM96.9 81.4l2.5-1.7-1.8 2.5zM47.5 118.2l3-.6v1.1zM47.5 109.3l3-.5v1zM82.1 108.8l3 .5-3 .5zM119.4 117.6l3 .6-3 .5zM30.5 142.9l.5 3.1h-1zM68.3 150.7l1 .1-.9 3zM107.3 150.7l1 .1-.9 2.9zM112.5 152.5l.8 .7-2.2 2.1zM131.3 155.8l.5 .9-2.7 1.3z"/>
<path d="M30 177.9h1l-.5 3zM40.4 192.4l3.1-.5v1zM40.4 185l3.1-.5v1zM81.9 184.5l3.1 .5-3.1 .5zM126.4 191.9l3.1 .5-3.1 .5z"/>
</g>
<path d="M132.1 176.4h137.9v25.9h-137.9z" fill="#f8f6f0"/>
<path d="M133.9 178.1h134.4v22.5h-134.4zM133.9 178.1h134.4v6.9h-134.4zM133.9 185h134.4v4.4h-134.4zM133.9 189.4h134.4M133.9 194.5h134.4M166.6 189.4v11.2M201.1 189.4v11.2M235.6 189.4v11.2" fill="none" stroke="#2a2a2a" stroke-width=".26"/>
<path d="M252.8 190.2h14.7v2.6h-14.7z" fill="#e6e6e6" stroke="#2a2a2a" stroke-width=".26"/>
<g font-size="4.3">
<text x="61.8" y="41.4">3.6</text>
<text x="108.6" y="48.5">R1.8</text>
<text x="103.3" y="54.2">3.6</text>
<text x="133.6" y="56.9">Ø2</text>
<text x="13.3" y="61">37.5</text>
<text x="18.4" y="76.8">18.75</text>
<text x="132.4" y="75.9">R3.5</text>
<text x="98.1" y="78.3">4.03</text>
<text x="69.4" y="88.1">3</text>
<text x="60.8" y="110.8">18.84</text>
<text x="88.2" y="119.6">37.5</text>
<text x="74.5" y="140.9">R2.1</text>
<text x="113.2" y="142.6">R4.09</text>
<text x="120.8" y="149.1">R4.09</text>
<text x="138" y="156">R1</text>
<text x="28" y="163.4">19</text>
<text x="60.9" y="186.5">22.25</text>
<text x="79.6" y="193.9">44.5</text>
</g>
<text font-size="3.1" fill="#2a2a2a" x="168.8" y="181.6">HYSTERESIS ANATOMICAL COMPONENTS</text>
<text font-size="2.4" fill="#2a2a2a" x="184.7" y="184.4">HIa - Medium Knuckle Assembly</text>
<text font-size="2.2" fill="#2a2a2a" x="160.2" y="188">KINETIC JOINT SPECIFICATION - ELECTROMAGNETIC FIELD APPARATUS</text>
<g font-size="2.1" fill="#2a2a2a">
<text x="134.7" y="194">H1a-ECHO-001</text>
<text x="167.5" y="194">POLYMER</text>
<text x="201.9" y="194">2:1</text>
<text x="236.4" y="194">1 OF 1</text>
<text x="134.7" y="199.2">AUG 2025</text>
<text x="167.5" y="199.2">±0.1mm</text>
<text x="201.9" y="199.2">A</text>
<text x="236.4" y="199.2">H1a_Echo_knuckle_md</text>
</g>
<g font-size="1.7" fill="#2a2a2a">
<text x="134.7" y="192">PART NO:</text>
<text x="167.5" y="192">MATERIAL:</text>
<text x="201.9" y="192">SCALE:</text>
<text x="236.4" y="192">SHEET:</text>
<text x="134.7" y="197.1">DATE:</text>
<text x="167.5" y="197.1">TOLERANCE:</text>
<text x="201.9" y="197.1">REV:</text>
<text x="236.4" y="197.1">DRWG NO:</text>
</g>
<text font-size="1.6" fill="#2a2a2a" x="254" y="192.3">CONFIDENTIAL</text>
</svg>
